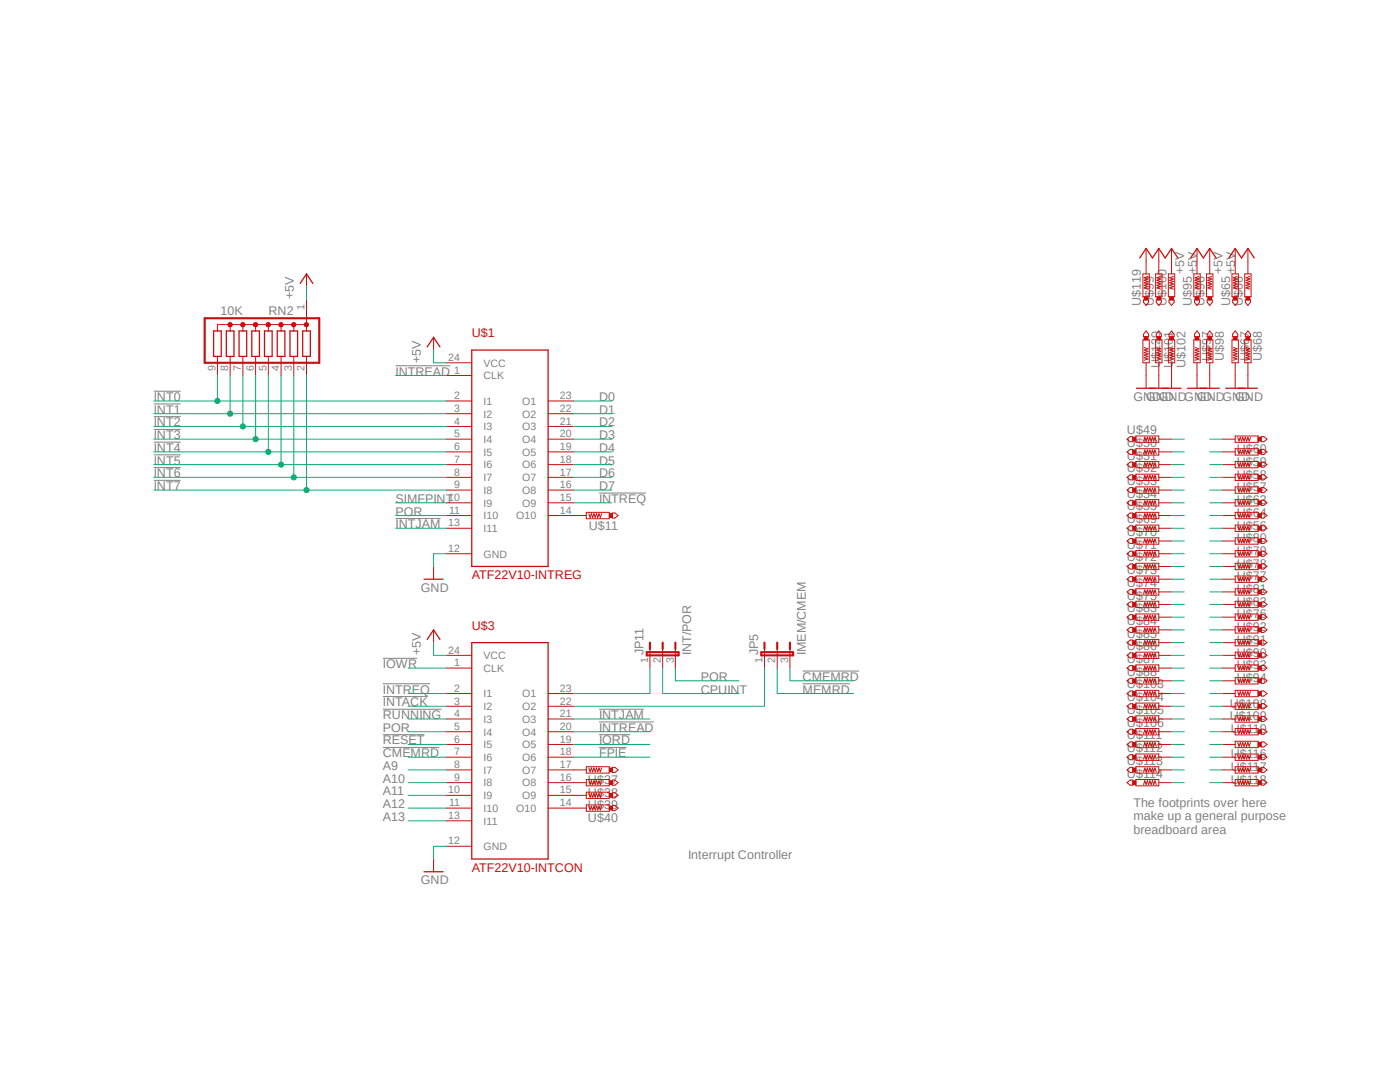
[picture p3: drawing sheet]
<svg xmlns="http://www.w3.org/2000/svg" width="279mm" height="216mm" viewBox="0 0 279 216" stroke-linecap="round" stroke-linejoin="round" font-family="sans-serif">
<path d="M30 47.2l227.8 129.9M257.8 47.2l-227.8 129.9" fill="none" stroke="#fff" stroke-width=".2"/>
<g fill="none" stroke="#808080" stroke-width=".2">
<path d="M30.7 78.1h5.4M79 73h10.9M30.7 93.3h5.4M30.7 95.8h5.4M30.7 80.6h5.4M30.7 83.1h5.4M30.7 85.7h5.4M30.7 88.2h5.4M30.7 90.8h5.4M119.5 98.4h9.4M79 103.5h8.9M76.4 139h8.9"/>
<path d="M76.4 136.4h9.4M76.4 131.4h6.9M160.2 136.4h9.4M160.2 133.9h11.2M76.4 141.5h11.7M76.4 146.6h8.3M76.4 149.1h11.3M119.5 141.5h9M119.5 146.6h6.3M119.5 149.1h5.5M119.5 144.1h11"/>
</g>
<path d="M42.6 66h1.6v5.1h-1.6zM45.2 66h1.5v5.1h-1.5zM47.7 66h1.5v5.1h-1.5zM50.2 66h1.6v5.1h-1.6zM52.8 66h1.5v5.1h-1.5zM55.3 66h1.6v5.1h-1.6zM57.9 66h1.5v5.1h-1.5zM60.4 66h1.5v5.1h-1.5z" fill="none" stroke="#c90d0c" stroke-width=".25"/>
<g fill="none" stroke="#c90d0c" stroke-width=".2">
<path d="M43.4 71.1v1.3M45.9 64.8v1.2M45.9 71.1v1.3M48.5 64.8v1.2M48.5 71.1v1.3M51 64.8v1.2M51 71.1v1.3M53.6 64.8v1.2M53.6 71.1v1.3M56.1 64.8v1.2M56.1 71.1v1.3M58.6 64.8v1.2"/>
<path d="M58.6 71.1v1.3M61.2 62.2v3.8M61.2 71.1v1.3M61.2 64.8h-17.8v1.2"/>
</g>
<path d="M40.9 63.5h22.8v8.9h-22.8z" fill="none" stroke="#c90d0c" stroke-width=".42"/>
<path d="M45.6 64.5l.3-.2 .3 .2 .2 .3-.2 .3-.3 .1-.3-.1-.1-.3h.5h-.5z" fill-rule="evenodd" fill="#c90d0c"/>
<path d="M45.6 64.5l.3-.2 .3 .2 .2 .3-.2 .3-.3 .1-.3-.1-.1-.3h.5h-.5z" fill="none" stroke="#c90d0c" stroke-width=".2"/>
<path d="M48.1 64.5l.4-.2 .3 .2 .1 .3-.1 .3-.3 .1-.4-.1-.1-.3h.5h-.5z" fill-rule="evenodd" fill="#c90d0c"/>
<path d="M48.1 64.5l.4-.2 .3 .2 .1 .3-.1 .3-.3 .1-.4-.1-.1-.3h.5h-.5z" fill="none" stroke="#c90d0c" stroke-width=".2"/>
<path d="M50.7 64.5l.3-.2 .3 .2 .2 .3-.2 .3-.3 .1-.3-.1-.2-.3h.6h-.6z" fill-rule="evenodd" fill="#c90d0c"/>
<path d="M50.7 64.5l.3-.2 .3 .2 .2 .3-.2 .3-.3 .1-.3-.1-.2-.3h.6h-.6z" fill="none" stroke="#c90d0c" stroke-width=".2"/>
<path d="M53.2 64.5l.4-.2 .2 .2 .2 .3-.2 .3-.2 .1-.4-.1-.1-.3h.5h-.5z" fill-rule="evenodd" fill="#c90d0c"/>
<path d="M53.2 64.5l.4-.2 .2 .2 .2 .3-.2 .3-.2 .1-.4-.1-.1-.3h.5h-.5z" fill="none" stroke="#c90d0c" stroke-width=".2"/>
<path d="M55.8 64.5l.3-.2 .3 .2 .2 .3-.2 .3-.3 .1-.3-.1-.2-.3h.5h-.5z" fill-rule="evenodd" fill="#c90d0c"/>
<path d="M55.8 64.5l.3-.2 .3 .2 .2 .3-.2 .3-.3 .1-.3-.1-.2-.3h.5h-.5z" fill="none" stroke="#c90d0c" stroke-width=".2"/>
<path d="M58.3 64.5l.3-.2 .3 .2 .2 .3-.2 .3-.3 .1-.3-.1-.1-.3h.5h-.5z" fill-rule="evenodd" fill="#c90d0c"/>
<path d="M58.3 64.5l.3-.2 .3 .2 .2 .3-.2 .3-.3 .1-.3-.1-.1-.3h.5h-.5z" fill="none" stroke="#c90d0c" stroke-width=".2"/>
<path d="M60.8 64.5l.4-.2 .3 .2 .1 .3-.1 .3-.3 .1-.4-.1-.1-.3h.5h-.5z" fill-rule="evenodd" fill="#c90d0c"/>
<g fill="none" stroke="#c90d0c" stroke-width=".2">
<path d="M61.2 54.7v2.5M61.2 59.7v2.5M43.4 72.4v2.5M45.9 72.4v2.5M48.5 72.4v2.5M51 72.4v2.5M53.6 72.4v2.5M56.1 72.4v2.5M58.6 72.4v2.5M60.8 64.5l.4-.2 .3 .2 .1 .3-.1 .3-.3 .1-.4-.1-.1-.3h.5h-.5zM61.2 72.4v2.5M86.5 67.3v2.5"/>
<path d="M89.1 72.4h5M89.1 74.9h5M89.1 80h5M89.1 82.5h5M89.1 85.1h5M89.1 87.6h5M89.1 90.2h5M89.1 92.7h5M89.1 95.2h5M89.1 97.8h5M109.4 80h5.1M109.4 82.5h5.1"/>
<path d="M109.4 85.1h5.1M109.4 87.6h5.1M109.4 90.2h5.1M109.4 92.7h5.1M109.4 95.2h5.1M109.4 97.8h5.1M86.5 113v2.6M89.1 100.3h5M89.1 102.9h5M89.1 105.4h5M89.1 110.5h5M109.4 100.3h5.1"/>
<path d="M109.4 102.9h5.1M117 102.2h4.6v1.3h-4.6zM117.5 102.5l.3 .8 .2-.8 .3 .8 .2-.8 .3 .8 .2-.8 .3 .8 .2-.8 .3 .8 .3-.8M122.2 102.4h.5l.7 .5-.7 .5h-.5zM86.5 125.7v2.5M89.1 130.8h5M89.1 133.3h5M89.1 138.4h5M109.4 138.4h5.1M129.7 129.5v3.8M132.2 129.5v3.8M134.8 129.5v3.8"/>
<path d="M152.6 129.5v3.8M155.1 129.5v3.8M157.6 129.5v3.8M89.1 140.9h5M89.1 143.5h5M89.1 146h5M89.1 148.5h5M89.1 151.1h5M89.1 153.6h5M89.1 156.2h5M89.1 158.7h5M109.4 140.9h5.1"/>
<path d="M109.4 143.5h5.1M109.4 146h5.1M109.4 148.5h5.1M109.4 151.1h5.1M109.4 153.6h5.1M109.4 156.2h5.1M109.4 158.7h5.1M86.5 171.4v2.5M89.1 161.2h5M89.1 163.8h5M89.1 168.9h5M109.4 161.2h5.1"/>
</g>
<path d="M59.9 56.6l1.3-1.9 1.2 1.9M85.3 69.2l1.2-1.9 1.3 1.9M94.1 69.8h15.3v43.2h-15.3zM84.6 115.6h3.8M85.3 127.6l1.2-1.9 1.3 1.9M94.1 128.2h15.3v43.2h-15.3zM84.6 173.9h3.8" fill="none" stroke="#c90d0c" stroke-width=".25"/>
<path d="M129.1 130.1h6.3v.7h-6.3zM129.7 128.2v1.3M132.2 128.2v1.3M134.8 128.2v1.3M151.9 130.1h6.4v.7h-6.4zM152.6 128.2v1.3M155.1 128.2v1.3M157.6 128.2v1.3" fill="none" stroke="#c90d0c" stroke-width=".42"/>
<path d="M121.6 102.5h.6v.8h-.6z" fill-rule="evenodd" fill="#c90d0c"/>
<path d="M114.5 102.9h2.5M121.6 102.5h.6v.8h-.6zM117 153h4.6v1.3h-4.6zM117.5 153.2l.3 .8 .2-.8 .3 .8 .2-.8 .3 .8 .2-.8 .3 .8 .2-.8 .3 .8 .3-.8M122.2 153.1h.5l.7 .5-.7 .5h-.5z" fill="none" stroke="#c90d0c" stroke-width=".2"/>
<path d="M121.6 153.2h.6v.8h-.6z" fill-rule="evenodd" fill="#c90d0c"/>
<path d="M114.5 153.6h2.5M117 155.5h4.6v1.3h-4.6zM117.5 155.8l.3 .7 .2-.7 .3 .7 .2-.7 .3 .7 .2-.7 .3 .7 .2-.7 .3 .7 .3-.7M121.6 153.2h.6v.8h-.6zM122.2 155.7h.5l.7 .5-.7 .5h-.5z" fill="none" stroke="#c90d0c" stroke-width=".2"/>
<path d="M121.6 155.8h.6v.7h-.6z" fill-rule="evenodd" fill="#c90d0c"/>
<path d="M114.5 156.2h2.5M117 158.1h4.6v1.2h-4.6zM117.5 158.3l.3 .8 .2-.8 .3 .8 .2-.8 .3 .8 .2-.8 .3 .8 .2-.8 .3 .8 .3-.8M121.6 155.8h.6v.7h-.6zM122.2 158.2h.5l.7 .5-.7 .5h-.5z" fill="none" stroke="#c90d0c" stroke-width=".2"/>
<path d="M121.6 158.3h.6v.8h-.6z" fill-rule="evenodd" fill="#c90d0c"/>
<path d="M114.5 158.7h2.5M121.6 158.3h.6v.8h-.6zM117 160.6h4.6v1.3h-4.6zM117.5 160.9l.3 .7 .2-.7 .3 .7 .2-.7 .3 .7 .2-.7 .3 .7 .2-.7 .3 .7 .3-.7M122.2 160.7h.5l.7 .5-.7 .6h-.5z" fill="none" stroke="#c90d0c" stroke-width=".2"/>
<path d="M121.6 160.9h.6v.7h-.6z" fill-rule="evenodd" fill="#c90d0c"/>
<path d="M224.9 87.6l.7-.5h.5v1h-.5zM226.7 87h4.6v1.3h-4.6zM228.2 88l.3-.8 .2 .8 .3-.8 .2 .8 .3-.8 .2 .8 .3-.8 .3 .8 .2-.8 .3 .8M114.5 161.2h2.5M121.6 160.9h.6v.7h-.6z" fill="none" stroke="#c90d0c" stroke-width=".2"/>
<path d="M226.1 87.2h.6v.8h-.6z" fill-rule="evenodd" fill="#c90d0c"/>
<path d="M224.9 90.2l.7-.5h.5v1h-.5zM226.1 87.2h.6v.8h-.6zM226.7 89.5h4.6v1.3h-4.6zM228.2 90.6l.3-.8 .2 .8 .3-.8 .2 .8 .3-.8 .2 .8 .3-.8 .3 .8 .2-.8 .3 .8M231.3 87.6h2.5" fill="none" stroke="#c90d0c" stroke-width=".2"/>
<path d="M226.1 89.8h.6v.8h-.6z" fill-rule="evenodd" fill="#c90d0c"/>
<path d="M224.9 92.7l.7-.5h.5v1h-.5zM226.1 89.8h.6v.8h-.6zM226.7 92.1h4.6v1.2h-4.6zM228.2 93.1l.3-.8 .2 .8 .3-.8 .2 .8 .3-.8 .2 .8 .3-.8 .3 .8 .2-.8 .3 .8M231.3 90.2h2.5" fill="none" stroke="#c90d0c" stroke-width=".2"/>
<path d="M226.1 92.3h.6v.8h-.6z" fill-rule="evenodd" fill="#c90d0c"/>
<path d="M224.9 95.2l.7-.5h.5v1.1h-.5zM226.1 92.3h.6v.8h-.6zM226.7 94.6h4.6v1.3h-4.6zM228.2 95.6l.3-.7 .2 .7 .3-.7 .2 .7 .3-.7 .2 .7 .3-.7 .3 .7 .2-.7 .3 .7M231.3 92.7h2.5" fill="none" stroke="#c90d0c" stroke-width=".2"/>
<path d="M226.1 94.9h.6v.7h-.6z" fill-rule="evenodd" fill="#c90d0c"/>
<path d="M224.9 97.8l.7-.5h.5v1h-.5zM226.1 94.9h.6v.7h-.6zM226.7 97.2h4.6v1.2h-4.6zM228.2 98.2l.3-.8 .2 .8 .3-.8 .2 .8 .3-.8 .2 .8 .3-.8 .3 .8 .2-.8 .3 .8M231.3 95.2h2.5" fill="none" stroke="#c90d0c" stroke-width=".2"/>
<path d="M226.1 97.4h.6v.8h-.6z" fill-rule="evenodd" fill="#c90d0c"/>
<path d="M226.1 97.4h.6v.8h-.6zM226.7 99.7h4.6v1.3h-4.6zM231.3 97.8h2.5M224.9 100.3l.7-.5h.5v1h-.5zM228.2 100.7l.3-.8 .2 .8 .3-.8 .2 .8 .3-.8 .2 .8 .3-.8 .3 .8 .2-.8 .3 .8" fill="none" stroke="#c90d0c" stroke-width=".2"/>
<path d="M226.1 99.9h.6v.8h-.6z" fill-rule="evenodd" fill="#c90d0c"/>
<path d="M226.1 99.9h.6v.8h-.6zM224.9 102.9l.7-.5h.5v1h-.5zM226.7 102.2h4.6v1.3h-4.6zM228.2 103.3l.3-.8 .2 .8 .3-.8 .2 .8 .3-.8 .2 .8 .3-.8 .3 .8 .2-.8 .3 .8M231.3 100.3h2.5" fill="none" stroke="#c90d0c" stroke-width=".2"/>
<path d="M226.1 102.5h.6v.8h-.6z" fill-rule="evenodd" fill="#c90d0c"/>
<path d="M226.1 102.5h.6v.8h-.6zM231.3 102.9h2.5M246.5 102.2h4.6v1.3h-4.6zM247 102.5l.3 .8 .2-.8 .3 .8 .2-.8 .3 .8 .2-.8 .3 .8 .2-.8 .3 .8 .3-.8M251.7 102.4h.5l.7 .5-.7 .5h-.5z" fill="none" stroke="#c90d0c" stroke-width=".2"/>
<path d="M251.1 102.5h.6v.8h-.6z" fill-rule="evenodd" fill="#c90d0c"/>
<path d="M246.5 94.6h4.6v1.3h-4.6zM247 94.9l.3 .7 .2-.7 .3 .7 .2-.7 .3 .7 .2-.7 .3 .7 .2-.7 .3 .7 .3-.7M251.7 94.7h.5l.7 .5-.7 .6h-.5zM244 102.9h2.5M251.1 102.5h.6v.8h-.6z" fill="none" stroke="#c90d0c" stroke-width=".2"/>
<path d="M251.1 94.9h.6v.7h-.6z" fill-rule="evenodd" fill="#c90d0c"/>
<path d="M244 95.2h2.5M246.5 92.1h4.6v1.2h-4.6zM247 92.3l.3 .8 .2-.8 .3 .8 .2-.8 .3 .8 .2-.8 .3 .8 .2-.8 .3 .8 .3-.8M251.1 94.9h.6v.7h-.6zM251.7 92.2h.5l.7 .5-.7 .5h-.5z" fill="none" stroke="#c90d0c" stroke-width=".2"/>
<path d="M251.1 92.3h.6v.8h-.6z" fill-rule="evenodd" fill="#c90d0c"/>
<path d="M244 92.7h2.5M246.5 89.5h4.6v1.3h-4.6zM247 89.8l.3 .8 .2-.8 .3 .8 .2-.8 .3 .8 .2-.8 .3 .8 .2-.8 .3 .8 .3-.8M251.1 92.3h.6v.8h-.6zM251.7 89.7h.5l.7 .5-.7 .5h-.5z" fill="none" stroke="#c90d0c" stroke-width=".2"/>
<path d="M251.1 89.8h.6v.8h-.6z" fill-rule="evenodd" fill="#c90d0c"/>
<path d="M244 90.2h2.5M246.5 87h4.6v1.3h-4.6zM247 87.2l.3 .8 .2-.8 .3 .8 .2-.8 .3 .8 .2-.8 .3 .8 .2-.8 .3 .8 .3-.8M251.1 89.8h.6v.8h-.6zM251.7 87.1h.5l.7 .5-.7 .5h-.5z" fill="none" stroke="#c90d0c" stroke-width=".2"/>
<path d="M251.1 87.2h.6v.8h-.6z" fill-rule="evenodd" fill="#c90d0c"/>
<path d="M244 87.6h2.5M246.5 97.2h4.6v1.2h-4.6zM247 97.4l.3 .8 .2-.8 .3 .8 .2-.8 .3 .8 .2-.8 .3 .8 .2-.8 .3 .8 .3-.8M251.1 87.2h.6v.8h-.6zM251.7 97.3h.5l.7 .5-.7 .5h-.5z" fill="none" stroke="#c90d0c" stroke-width=".2"/>
<path d="M251.1 97.4h.6v.8h-.6z" fill-rule="evenodd" fill="#c90d0c"/>
<path d="M244 97.8h2.5M246.5 99.7h4.6v1.3h-4.6zM247 99.9l.3 .8 .2-.8 .3 .8 .2-.8 .3 .8 .2-.8 .3 .8 .2-.8 .3 .8 .3-.8M251.1 97.4h.6v.8h-.6zM251.7 99.8h.5l.7 .5-.7 .5h-.5z" fill="none" stroke="#c90d0c" stroke-width=".2"/>
<path d="M251.1 99.9h.6v.8h-.6z" fill-rule="evenodd" fill="#c90d0c"/>
<path d="M245.9 54.7h1.2v4.5h-1.2zM246 59.9h1v.4l-.5 .7-.5-.7zM246.9 55.2l-.8 .2 .8 .3-.8 .2 .8 .3-.8 .2 .8 .3-.8 .2 .8 .3-.8 .2 .8 .3M251.1 99.9h.6v.8h-.6zM244 100.3h2.5" fill="none" stroke="#c90d0c" stroke-width=".2"/>
<path d="M246.1 59.2h.8v.6h-.8z" fill-rule="evenodd" fill="#c90d0c"/>
<path d="M246.1 59.2h.8v.6h-.8zM246.5 52.1v2.6M248.4 54.7h1.3v4.5h-1.3zM248.5 59.9h1.1v.4l-.6 .7-.5-.7zM249.4 55.2l-.7 .2 .7 .3-.7 .2 .7 .3-.7 .2 .7 .3-.7 .2 .7 .3-.7 .2 .7 .3" fill="none" stroke="#c90d0c" stroke-width=".2"/>
<path d="M248.7 59.2h.7v.6h-.7z" fill-rule="evenodd" fill="#c90d0c"/>
<path d="M248.7 59.2h.7v.6h-.7zM249 52.1v2.6M245.9 67.8h1.2v4.6h-1.2zM246.1 69.3l.8 .3-.8 .2 .8 .3-.8 .3 .8 .2-.8 .3 .8 .2-.8 .3 .8 .2-.8 .3M246.5 66l.5 .7v.5h-1v-.5z" fill="none" stroke="#c90d0c" stroke-width=".2"/>
<path d="M246.1 67.2h.8v.6h-.8z" fill-rule="evenodd" fill="#c90d0c"/>
<path d="M246.1 67.2h.8v.6h-.8zM246.5 72.4v2.5M248.4 67.8h1.3v4.6h-1.3zM248.7 69.3l.7 .3-.7 .2 .7 .3-.7 .3 .7 .2-.7 .3 .7 .2-.7 .3 .7 .2-.7 .3M249 66l.6 .7v.5h-1.1v-.5z" fill="none" stroke="#c90d0c" stroke-width=".2"/>
<path d="M248.7 67.2h.7v.6h-.7z" fill-rule="evenodd" fill="#c90d0c"/>
<path d="M246.5 49.6v2.5M249 49.6v2.5M246.5 74.9v2.6M248.7 67.2h.7v.6h-.7zM249 72.4v5.1M224.9 105.4l.7-.5h.5v1h-.5zM226.7 104.8h4.6v1.2h-4.6zM228.2 105.8l.3-.8 .2 .8 .3-.8 .2 .8 .3-.8 .2 .8 .3-.8 .3 .8 .2-.8 .3 .8" fill="none" stroke="#c90d0c" stroke-width=".2"/>
<path d="M245.2 51.5l1.3-1.9 1.3 1.9 1.2-1.9 1.3 1.9M244.6 77.5h6.4" fill="none" stroke="#c90d0c" stroke-width=".25"/>
<path d="M226.1 105h.6v.8h-.6z" fill-rule="evenodd" fill="#c90d0c"/>
<path d="M224.9 107.9l.7-.5h.5v1.1h-.5zM226.1 105h.6v.8h-.6zM226.7 107.3h4.6v1.3h-4.6zM228.2 108.3l.3-.7 .2 .7 .3-.7 .2 .7 .3-.7 .2 .7 .3-.7 .3 .7 .2-.7 .3 .7M231.3 105.4h2.5" fill="none" stroke="#c90d0c" stroke-width=".2"/>
<path d="M226.1 107.6h.6v.7h-.6z" fill-rule="evenodd" fill="#c90d0c"/>
<path d="M224.9 110.5l.7-.5h.5v1h-.5zM226.1 107.6h.6v.7h-.6zM226.7 109.9h4.6v1.2h-4.6zM228.2 110.9l.3-.8 .2 .8 .3-.8 .2 .8 .3-.8 .2 .8 .3-.8 .3 .8 .2-.8 .3 .8M231.3 107.9h2.5" fill="none" stroke="#c90d0c" stroke-width=".2"/>
<path d="M226.1 110.1h.6v.8h-.6z" fill-rule="evenodd" fill="#c90d0c"/>
<path d="M224.9 113l.7-.5h.5v1h-.5zM226.1 110.1h.6v.8h-.6zM226.7 112.4h4.6v1.3h-4.6zM228.2 113.4l.3-.8 .2 .8 .3-.8 .2 .8 .3-.8 .2 .8 .3-.8 .3 .8 .2-.8 .3 .8M231.3 110.5h2.5" fill="none" stroke="#c90d0c" stroke-width=".2"/>
<path d="M226.1 112.6h.6v.8h-.6z" fill-rule="evenodd" fill="#c90d0c"/>
<path d="M224.9 115.6l.7-.5h.5v1h-.5zM226.1 112.6h.6v.8h-.6zM226.7 114.9h4.6v1.3h-4.6zM228.2 116l.3-.8 .2 .8 .3-.8 .2 .8 .3-.8 .2 .8 .3-.8 .3 .8 .2-.8 .3 .8M231.3 113h2.5" fill="none" stroke="#c90d0c" stroke-width=".2"/>
<path d="M226.1 115.2h.6v.8h-.6z" fill-rule="evenodd" fill="#c90d0c"/>
<path d="M224.9 118.1l.7-.5h.5v1h-.5zM226.1 115.2h.6v.8h-.6zM226.7 117.5h4.6v1.2h-4.6zM228.2 118.5l.3-.8 .2 .8 .3-.8 .2 .8 .3-.8 .2 .8 .3-.8 .3 .8 .2-.8 .3 .8M231.3 115.6h2.5" fill="none" stroke="#c90d0c" stroke-width=".2"/>
<path d="M226.1 117.7h.6v.8h-.6z" fill-rule="evenodd" fill="#c90d0c"/>
<path d="M226.1 117.7h.6v.8h-.6zM226.7 120h4.6v1.2h-4.6zM231.3 118.1h2.5M224.9 120.6l.7-.5h.5v1h-.5zM228.2 121l.3-.8 .2 .8 .3-.8 .2 .8 .3-.8 .2 .8 .3-.8 .3 .8 .2-.8 .3 .8" fill="none" stroke="#c90d0c" stroke-width=".2"/>
<path d="M226.1 120.2h.6v.8h-.6z" fill-rule="evenodd" fill="#c90d0c"/>
<path d="M246.5 120h4.6v1.2h-4.6zM226.1 120.2h.6v.8h-.6zM231.3 120.6h2.5M247 120.2l.3 .8 .2-.8 .3 .8 .2-.8 .3 .8 .2-.8 .3 .8 .2-.8 .3 .8 .3-.8M251.7 120.1h.5l.7 .5-.7 .5h-.5z" fill="none" stroke="#c90d0c" stroke-width=".2"/>
<path d="M251.1 120.2h.6v.8h-.6z" fill-rule="evenodd" fill="#c90d0c"/>
<path d="M246.5 112.4h4.6v1.3h-4.6zM247 112.6l.3 .8 .2-.8 .3 .8 .2-.8 .3 .8 .2-.8 .3 .8 .2-.8 .3 .8 .3-.8M251.7 112.5h.5l.7 .5-.7 .5h-.5zM244 120.6h2.5M251.1 120.2h.6v.8h-.6z" fill="none" stroke="#c90d0c" stroke-width=".2"/>
<path d="M251.1 112.6h.6v.8h-.6z" fill-rule="evenodd" fill="#c90d0c"/>
<path d="M244 113h2.5M246.5 109.9h4.6v1.2h-4.6zM247 110.1l.3 .8 .2-.8 .3 .8 .2-.8 .3 .8 .2-.8 .3 .8 .2-.8 .3 .8 .3-.8M251.1 112.6h.6v.8h-.6zM251.7 110h.5l.7 .5-.7 .5h-.5z" fill="none" stroke="#c90d0c" stroke-width=".2"/>
<path d="M251.1 110.1h.6v.8h-.6z" fill-rule="evenodd" fill="#c90d0c"/>
<path d="M244 110.5h2.5M246.5 107.3h4.6v1.3h-4.6zM247 107.6l.3 .7 .2-.7 .3 .7 .2-.7 .3 .7 .2-.7 .3 .7 .2-.7 .3 .7 .3-.7M251.1 110.1h.6v.8h-.6zM251.7 107.4h.5l.7 .5-.7 .6h-.5z" fill="none" stroke="#c90d0c" stroke-width=".2"/>
<path d="M251.1 107.6h.6v.7h-.6z" fill-rule="evenodd" fill="#c90d0c"/>
<path d="M244 107.9h2.5M246.5 104.8h4.6v1.2h-4.6zM247 105l.3 .8 .2-.8 .3 .8 .2-.8 .3 .8 .2-.8 .3 .8 .2-.8 .3 .8 .3-.8M251.1 107.6h.6v.7h-.6zM251.7 104.9h.5l.7 .5-.7 .5h-.5z" fill="none" stroke="#c90d0c" stroke-width=".2"/>
<path d="M251.1 105h.6v.8h-.6z" fill-rule="evenodd" fill="#c90d0c"/>
<path d="M244 105.4h2.5M246.5 114.9h4.6v1.3h-4.6zM247 115.2l.3 .8 .2-.8 .3 .8 .2-.8 .3 .8 .2-.8 .3 .8 .2-.8 .3 .8 .3-.8M251.1 105h.6v.8h-.6zM251.7 115.1h.5l.7 .5-.7 .5h-.5z" fill="none" stroke="#c90d0c" stroke-width=".2"/>
<path d="M251.1 115.2h.6v.8h-.6z" fill-rule="evenodd" fill="#c90d0c"/>
<path d="M244 115.6h2.5M246.5 117.5h4.6v1.2h-4.6zM247 117.7l.3 .8 .2-.8 .3 .8 .2-.8 .3 .8 .2-.8 .3 .8 .2-.8 .3 .8 .3-.8M251.1 115.2h.6v.8h-.6zM251.7 117.6h.5l.7 .5-.7 .5h-.5z" fill="none" stroke="#c90d0c" stroke-width=".2"/>
<path d="M251.1 117.7h.6v.8h-.6z" fill-rule="evenodd" fill="#c90d0c"/>
<path d="M244 118.1h2.5M251.1 117.7h.6v.8h-.6zM224.9 123.1l.7-.5h.5v1.1h-.5zM226.7 122.5h4.6v1.3h-4.6zM228.2 123.5l.3-.7 .2 .7 .3-.7 .2 .7 .3-.7 .2 .7 .3-.7 .3 .7 .2-.7 .3 .7" fill="none" stroke="#c90d0c" stroke-width=".2"/>
<path d="M226.1 122.8h.6v.7h-.6z" fill-rule="evenodd" fill="#c90d0c"/>
<path d="M224.9 125.7l.7-.5h.5v1h-.5zM226.1 122.8h.6v.7h-.6zM226.7 125.1h4.6v1.2h-4.6zM228.2 126.1l.3-.8 .2 .8 .3-.8 .2 .8 .3-.8 .2 .8 .3-.8 .3 .8 .2-.8 .3 .8M231.3 123.1h2.5" fill="none" stroke="#c90d0c" stroke-width=".2"/>
<path d="M226.1 125.3h.6v.8h-.6z" fill-rule="evenodd" fill="#c90d0c"/>
<path d="M224.9 128.2l.7-.5h.5v1h-.5zM226.1 125.3h.6v.8h-.6zM226.7 127.6h4.6v1.3h-4.6zM228.2 128.6l.3-.8 .2 .8 .3-.8 .2 .8 .3-.8 .2 .8 .3-.8 .3 .8 .2-.8 .3 .8M231.3 125.7h2.5" fill="none" stroke="#c90d0c" stroke-width=".2"/>
<path d="M226.1 127.8h.6v.8h-.6z" fill-rule="evenodd" fill="#c90d0c"/>
<path d="M224.9 130.8l.7-.5h.5v1h-.5zM226.1 127.8h.6v.8h-.6zM226.7 130.1h4.6v1.3h-4.6zM228.2 131.1l.3-.7 .2 .7 .3-.7 .2 .7 .3-.7 .2 .7 .3-.7 .3 .7 .2-.7 .3 .7M231.3 128.2h2.5" fill="none" stroke="#c90d0c" stroke-width=".2"/>
<path d="M226.1 130.4h.6v.7h-.6z" fill-rule="evenodd" fill="#c90d0c"/>
<path d="M224.9 133.3l.7-.5h.5v1h-.5zM226.1 130.4h.6v.7h-.6zM226.7 132.7h4.6v1.2h-4.6zM228.2 133.7l.3-.8 .2 .8 .3-.8 .2 .8 .3-.8 .2 .8 .3-.8 .3 .8 .2-.8 .3 .8M231.3 130.8h2.5" fill="none" stroke="#c90d0c" stroke-width=".2"/>
<path d="M226.1 132.9h.6v.8h-.6z" fill-rule="evenodd" fill="#c90d0c"/>
<path d="M224.9 135.8l.7-.5h.5v1.1h-.5zM226.1 132.9h.6v.8h-.6zM226.7 135.2h4.6v1.3h-4.6zM228.2 136.2l.3-.7 .2 .7 .3-.7 .2 .7 .3-.7 .2 .7 .3-.7 .3 .7 .2-.7 .3 .7M231.3 133.3h2.5" fill="none" stroke="#c90d0c" stroke-width=".2"/>
<path d="M226.1 135.5h.6v.7h-.6z" fill-rule="evenodd" fill="#c90d0c"/>
<path d="M226.1 135.5h.6v.7h-.6zM231.3 135.8h2.5M246.5 135.2h4.6v1.3h-4.6zM247 135.5l.3 .7 .2-.7 .3 .7 .2-.7 .3 .7 .2-.7 .3 .7 .2-.7 .3 .7 .3-.7M251.7 135.3h.5l.7 .5-.7 .6h-.5z" fill="none" stroke="#c90d0c" stroke-width=".2"/>
<path d="M251.1 135.5h.6v.7h-.6z" fill-rule="evenodd" fill="#c90d0c"/>
<path d="M244 135.8h2.5M246.5 127.6h4.6v1.3h-4.6zM247 127.8l.3 .8 .2-.8 .3 .8 .2-.8 .3 .8 .2-.8 .3 .8 .2-.8 .3 .8 .3-.8M251.1 135.5h.6v.7h-.6zM251.7 127.7h.5l.7 .5-.7 .5h-.5z" fill="none" stroke="#c90d0c" stroke-width=".2"/>
<path d="M251.1 127.8h.6v.8h-.6z" fill-rule="evenodd" fill="#c90d0c"/>
<path d="M244 128.2h2.5M246.5 125.1h4.6v1.2h-4.6zM247 125.3l.3 .8 .2-.8 .3 .8 .2-.8 .3 .8 .2-.8 .3 .8 .2-.8 .3 .8 .3-.8M251.1 127.8h.6v.8h-.6zM251.7 125.2h.5l.7 .5-.7 .5h-.5z" fill="none" stroke="#c90d0c" stroke-width=".2"/>
<path d="M251.1 125.3h.6v.8h-.6z" fill-rule="evenodd" fill="#c90d0c"/>
<path d="M244 125.7h2.5M246.5 122.5h4.6v1.3h-4.6zM247 122.8l.3 .7 .2-.7 .3 .7 .2-.7 .3 .7 .2-.7 .3 .7 .2-.7 .3 .7 .3-.7M251.1 125.3h.6v.8h-.6zM251.7 122.6h.5l.7 .5-.7 .6h-.5z" fill="none" stroke="#c90d0c" stroke-width=".2"/>
<path d="M251.1 122.8h.6v.7h-.6z" fill-rule="evenodd" fill="#c90d0c"/>
<path d="M244 123.1h2.5M246.5 130.1h4.6v1.3h-4.6zM247 130.4l.3 .7 .2-.7 .3 .7 .2-.7 .3 .7 .2-.7 .3 .7 .2-.7 .3 .7 .3-.7M251.1 122.8h.6v.7h-.6zM251.7 130.3h.5l.7 .5-.7 .5h-.5z" fill="none" stroke="#c90d0c" stroke-width=".2"/>
<path d="M251.1 130.4h.6v.7h-.6z" fill-rule="evenodd" fill="#c90d0c"/>
<path d="M244 130.8h2.5M246.5 132.7h4.6v1.2h-4.6zM247 132.9l.3 .8 .2-.8 .3 .8 .2-.8 .3 .8 .2-.8 .3 .8 .2-.8 .3 .8 .3-.8M251.1 130.4h.6v.7h-.6zM251.7 132.8h.5l.7 .5-.7 .5h-.5z" fill="none" stroke="#c90d0c" stroke-width=".2"/>
<path d="M251.1 132.9h.6v.8h-.6z" fill-rule="evenodd" fill="#c90d0c"/>
<path d="M238.3 54.7h1.2v4.5h-1.2zM238.4 59.9h1v.4l-.5 .7-.5-.7zM239.3 55.2l-.8 .2 .8 .3-.8 .2 .8 .3-.8 .2 .8 .3-.8 .2 .8 .3-.8 .2 .8 .3M244 133.3h2.5M251.1 132.9h.6v.8h-.6z" fill="none" stroke="#c90d0c" stroke-width=".2"/>
<path d="M238.5 59.2h.8v.6h-.8z" fill-rule="evenodd" fill="#c90d0c"/>
<path d="M238.5 59.2h.8v.6h-.8zM238.9 52.1v2.6M240.8 54.7h1.3v4.5h-1.3zM240.9 59.9h1v.4l-.5 .7-.5-.7zM241.8 55.2l-.8 .2 .8 .3-.8 .2 .8 .3-.8 .2 .8 .3-.8 .2 .8 .3-.8 .2 .8 .3" fill="none" stroke="#c90d0c" stroke-width=".2"/>
<path d="M241 59.2h.8v.6h-.8z" fill-rule="evenodd" fill="#c90d0c"/>
<path d="M241 59.2h.8v.6h-.8zM241.4 52.1v2.6M238.3 67.8h1.2v4.6h-1.2zM238.5 69.3l.8 .3-.8 .2 .8 .3-.8 .3 .8 .2-.8 .3 .8 .2-.8 .3 .8 .2-.8 .3M238.9 66l.5 .7v.5h-1v-.5z" fill="none" stroke="#c90d0c" stroke-width=".2"/>
<path d="M238.5 67.2h.8v.6h-.8z" fill-rule="evenodd" fill="#c90d0c"/>
<path d="M238.5 67.2h.8v.6h-.8zM238.9 72.4v2.5M240.8 67.8h1.3v4.6h-1.3zM241 69.3l.8 .3-.8 .2 .8 .3-.8 .3 .8 .2-.8 .3 .8 .2-.8 .3 .8 .2-.8 .3M241.4 66l.5 .7v.5h-1v-.5z" fill="none" stroke="#c90d0c" stroke-width=".2"/>
<path d="M241 67.2h.8v.6h-.8z" fill-rule="evenodd" fill="#c90d0c"/>
<path d="M233.2 54.7h1.2v4.5h-1.2zM233.3 59.9h1v.4l-.5 .7-.5-.7zM234.2 55.2l-.8 .2 .8 .3-.8 .2 .8 .3-.8 .2 .8 .3-.8 .2 .8 .3-.8 .2 .8 .3M238.9 49.6v2.5M241.4 49.6v2.5M238.9 74.9v2.6M241 67.2h.8v.6h-.8zM241.4 72.4v5.1" fill="none" stroke="#c90d0c" stroke-width=".2"/>
<path d="M237.6 51.5l1.3-1.9 1.3 1.9 1.2-1.9 1.3 1.9M237 77.5h6.3" fill="none" stroke="#c90d0c" stroke-width=".25"/>
<path d="M233.4 59.2h.8v.6h-.8z" fill-rule="evenodd" fill="#c90d0c"/>
<path d="M233.4 59.2h.8v.6h-.8zM233.8 52.1v2.6M233.2 67.8h1.2v4.6h-1.2zM233.4 69.3l.8 .3-.8 .2 .8 .3-.8 .3 .8 .2-.8 .3 .8 .2-.8 .3 .8 .2-.8 .3M233.8 66l.5 .7v.5h-1v-.5z" fill="none" stroke="#c90d0c" stroke-width=".2"/>
<path d="M233.4 67.2h.8v.6h-.8z" fill-rule="evenodd" fill="#c90d0c"/>
<path d="M230.6 54.7h1.3v4.5h-1.3zM230.8 59.9h1v.4l-.5 .7-.5-.7zM231.6 55.2l-.7 .2 .7 .3-.7 .2 .7 .3-.7 .2 .7 .3-.7 .2 .7 .3-.7 .2 .7 .3M233.8 49.6v2.5M233.4 67.2h.8v.6h-.8zM233.8 72.4v5.1" fill="none" stroke="#c90d0c" stroke-width=".2"/>
<path d="M232.5 51.5l1.3-1.9 1.3 1.9M231.9 77.5h3.8" fill="none" stroke="#c90d0c" stroke-width=".25"/>
<path d="M230.9 59.2h.7v.6h-.7z" fill-rule="evenodd" fill="#c90d0c"/>
<path d="M230.9 59.2h.7v.6h-.7zM231.3 52.1v2.6M230.6 67.8h1.3v4.6h-1.3zM230.9 69.3l.7 .3-.7 .2 .7 .3-.7 .3 .7 .2-.7 .3 .7 .2-.7 .3 .7 .2-.7 .3M231.3 66l.5 .7v.5h-1v-.5z" fill="none" stroke="#c90d0c" stroke-width=".2"/>
<path d="M230.9 67.2h.7v.6h-.7z" fill-rule="evenodd" fill="#c90d0c"/>
<path d="M231.3 49.6v2.5M230.9 67.2h.7v.6h-.7zM231.3 72.4v5.1M224.9 138.4l.7-.5h.5v1h-.5zM226.7 137.8h4.6v1.2h-4.6zM228.2 138.8l.3-.8 .2 .8 .3-.8 .2 .8 .3-.8 .2 .8 .3-.8 .3 .8 .2-.8 .3 .8" fill="none" stroke="#c90d0c" stroke-width=".2"/>
<path d="M230 51.5l1.3-1.9 1.2 1.9M229.4 77.5h3.8" fill="none" stroke="#c90d0c" stroke-width=".25"/>
<path d="M226.1 138h.6v.8h-.6z" fill-rule="evenodd" fill="#c90d0c"/>
<path d="M226.1 138h.6v.8h-.6zM231.3 138.4h2.5M224.9 140.9l.7-.5h.5v1h-.5zM226.7 140.3h4.6v1.3h-4.6zM228.2 141.3l.3-.8 .2 .8 .3-.8 .2 .8 .3-.8 .2 .8 .3-.8 .3 .8 .2-.8 .3 .8" fill="none" stroke="#c90d0c" stroke-width=".2"/>
<path d="M226.1 140.5h.6v.8h-.6z" fill-rule="evenodd" fill="#c90d0c"/>
<path d="M224.9 143.5l.7-.5h.5v1h-.5zM226.1 140.5h.6v.8h-.6zM226.7 142.8h4.6v1.3h-4.6zM228.2 143.8l.3-.7 .2 .7 .3-.7 .2 .7 .3-.7 .2 .7 .3-.7 .3 .7 .2-.7 .3 .7M231.3 140.9h2.5" fill="none" stroke="#c90d0c" stroke-width=".2"/>
<path d="M226.1 143.1h.6v.7h-.6z" fill-rule="evenodd" fill="#c90d0c"/>
<path d="M224.9 146l.7-.5h.5v1h-.5zM226.1 143.1h.6v.7h-.6zM226.7 145.4h4.6v1.2h-4.6zM228.2 146.4l.3-.8 .2 .8 .3-.8 .2 .8 .3-.8 .2 .8 .3-.8 .3 .8 .2-.8 .3 .8M231.3 143.5h2.5" fill="none" stroke="#c90d0c" stroke-width=".2"/>
<path d="M226.1 145.6h.6v.8h-.6z" fill-rule="evenodd" fill="#c90d0c"/>
<path d="M226.1 145.6h.6v.8h-.6zM231.3 146h2.5M246.5 145.4h4.6v1.2h-4.6zM247 145.6l.3 .8 .2-.8 .3 .8 .2-.8 .3 .8 .2-.8 .3 .8 .2-.8 .3 .8 .3-.8M251.7 145.5h.5l.7 .5-.7 .5h-.5z" fill="none" stroke="#c90d0c" stroke-width=".2"/>
<path d="M251.1 145.6h.6v.8h-.6z" fill-rule="evenodd" fill="#c90d0c"/>
<path d="M246.5 137.8h4.6v1.2h-4.6zM247 138l.3 .8 .2-.8 .3 .8 .2-.8 .3 .8 .2-.8 .3 .8 .2-.8 .3 .8 .3-.8M251.7 137.9h.5l.7 .5-.7 .5h-.5zM244 146h2.5M251.1 145.6h.6v.8h-.6z" fill="none" stroke="#c90d0c" stroke-width=".2"/>
<path d="M251.1 138h.6v.8h-.6z" fill-rule="evenodd" fill="#c90d0c"/>
<path d="M244 138.4h2.5M251.1 138h.6v.8h-.6zM246.5 140.3h4.6v1.3h-4.6zM247 140.5l.3 .8 .2-.8 .3 .8 .2-.8 .3 .8 .2-.8 .3 .8 .2-.8 .3 .8 .3-.8M251.7 140.4h.5l.7 .5-.7 .5h-.5z" fill="none" stroke="#c90d0c" stroke-width=".2"/>
<path d="M251.1 140.5h.6v.8h-.6z" fill-rule="evenodd" fill="#c90d0c"/>
<path d="M244 140.9h2.5M246.5 142.8h4.6v1.3h-4.6zM247 143.1l.3 .7 .2-.7 .3 .7 .2-.7 .3 .7 .2-.7 .3 .7 .2-.7 .3 .7 .3-.7M251.1 140.5h.6v.8h-.6zM251.7 143h.5l.7 .5-.7 .5h-.5z" fill="none" stroke="#c90d0c" stroke-width=".2"/>
<path d="M251.1 143.1h.6v.7h-.6z" fill-rule="evenodd" fill="#c90d0c"/>
<path d="M224.9 148.5l.7-.5h.5v1.1h-.5zM226.7 147.9h4.6v1.3h-4.6zM228.2 148.9l.3-.7 .2 .7 .3-.7 .2 .7 .3-.7 .2 .7 .3-.7 .3 .7 .2-.7 .3 .7M244 143.5h2.5M251.1 143.1h.6v.7h-.6z" fill="none" stroke="#c90d0c" stroke-width=".2"/>
<path d="M226.1 148.2h.6v.7h-.6z" fill-rule="evenodd" fill="#c90d0c"/>
<path d="M224.9 151.1l.7-.5h.5v1h-.5zM226.1 148.2h.6v.7h-.6zM226.7 150.5h4.6v1.2h-4.6zM228.2 151.5l.3-.8 .2 .8 .3-.8 .2 .8 .3-.8 .2 .8 .3-.8 .3 .8 .2-.8 .3 .8M231.3 148.5h2.5" fill="none" stroke="#c90d0c" stroke-width=".2"/>
<path d="M226.1 150.7h.6v.8h-.6z" fill-rule="evenodd" fill="#c90d0c"/>
<path d="M224.9 153.6l.7-.5h.5v1h-.5zM226.1 150.7h.6v.8h-.6zM226.7 153h4.6v1.3h-4.6zM228.2 154l.3-.8 .2 .8 .3-.8 .2 .8 .3-.8 .2 .8 .3-.8 .3 .8 .2-.8 .3 .8M231.3 151.1h2.5" fill="none" stroke="#c90d0c" stroke-width=".2"/>
<path d="M226.1 153.2h.6v.8h-.6z" fill-rule="evenodd" fill="#c90d0c"/>
<path d="M224.9 156.2l.7-.5h.5v1h-.5zM226.1 153.2h.6v.8h-.6zM226.7 155.5h4.6v1.3h-4.6zM228.2 156.5l.3-.7 .2 .7 .3-.7 .2 .7 .3-.7 .2 .7 .3-.7 .3 .7 .2-.7 .3 .7M231.3 153.6h2.5" fill="none" stroke="#c90d0c" stroke-width=".2"/>
<path d="M226.1 155.8h.6v.7h-.6z" fill-rule="evenodd" fill="#c90d0c"/>
<path d="M226.1 155.8h.6v.7h-.6zM231.3 156.2h2.5M246.5 155.5h4.6v1.3h-4.6zM247 155.8l.3 .7 .2-.7 .3 .7 .2-.7 .3 .7 .2-.7 .3 .7 .2-.7 .3 .7 .3-.7M251.7 155.7h.5l.7 .5-.7 .5h-.5z" fill="none" stroke="#c90d0c" stroke-width=".2"/>
<path d="M251.1 155.8h.6v.7h-.6z" fill-rule="evenodd" fill="#c90d0c"/>
<path d="M244 156.2h2.5M246.5 147.9h4.6v1.3h-4.6zM247 148.2l.3 .7 .2-.7 .3 .7 .2-.7 .3 .7 .2-.7 .3 .7 .2-.7 .3 .7 .3-.7M251.1 155.8h.6v.7h-.6zM251.7 148h.5l.7 .5-.7 .6h-.5z" fill="none" stroke="#c90d0c" stroke-width=".2"/>
<path d="M251.1 148.2h.6v.7h-.6z" fill-rule="evenodd" fill="#c90d0c"/>
<path d="M244 148.5h2.5M246.5 150.5h4.6v1.2h-4.6zM247 150.7l.3 .8 .2-.8 .3 .8 .2-.8 .3 .8 .2-.8 .3 .8 .2-.8 .3 .8 .3-.8M251.1 148.2h.6v.7h-.6zM251.7 150.6h.5l.7 .5-.7 .5h-.5z" fill="none" stroke="#c90d0c" stroke-width=".2"/>
<path d="M251.1 150.7h.6v.8h-.6z" fill-rule="evenodd" fill="#c90d0c"/>
<path d="M244 151.1h2.5M246.5 153h4.6v1.3h-4.6zM247 153.2l.3 .8 .2-.8 .3 .8 .2-.8 .3 .8 .2-.8 .3 .8 .2-.8 .3 .8 .3-.8M251.1 150.7h.6v.8h-.6zM251.7 153.1h.5l.7 .5-.7 .5h-.5z" fill="none" stroke="#c90d0c" stroke-width=".2"/>
<path d="M251.1 153.2h.6v.8h-.6z" fill-rule="evenodd" fill="#c90d0c"/>
<path d="M228.1 54.7h1.3v4.5h-1.3zM228.2 59.9h1v.4l-.5 .7-.5-.7zM229.1 55.2l-.8 .2 .8 .3-.8 .2 .8 .3-.8 .2 .8 .3-.8 .2 .8 .3-.8 .2 .8 .3M244 153.6h2.5M251.1 153.2h.6v.8h-.6z" fill="none" stroke="#c90d0c" stroke-width=".2"/>
<path d="M228.3 59.2h.8v.6h-.8z" fill-rule="evenodd" fill="#c90d0c"/>
<path d="M228.3 59.2h.8v.6h-.8zM228.7 52.1v2.6M228.1 67.8h1.3v4.6h-1.3zM228.3 69.3l.8 .3-.8 .2 .8 .3-.8 .3 .8 .2-.8 .3 .8 .2-.8 .3 .8 .2-.8 .3M228.7 66l.5 .7v.5h-1v-.5z" fill="none" stroke="#c90d0c" stroke-width=".2"/>
<path d="M228.3 67.2h.8v.6h-.8z" fill-rule="evenodd" fill="#c90d0c"/>
<path d="M228.7 49.6v2.5M228.3 67.2h.8v.6h-.8zM228.7 72.4v5.1" fill="none" stroke="#c90d0c" stroke-width=".2"/>
<path d="M227.5 51.5l1.2-1.9 1.3 1.9M226.8 77.5h3.8" fill="none" stroke="#c90d0c" stroke-width=".25"/>
<path d="M58.6 74.9v20.3M30.7 95.2h58.4" fill="none" stroke="#0dab76" stroke-width=".2"/>
<circle cx="58.6" cy="95.2" r=".51" fill="#0dab76"/>
<g fill="none" stroke="#0dab76" stroke-width=".2">
<path d="M61.2 74.9v22.9M30.7 97.8h58.4"/>
<circle cx="58.6" cy="95.2" r=".51"/>
</g>
<circle cx="61.2" cy="97.8" r=".51" fill="#0dab76"/>
<g fill="none" stroke="#0dab76" stroke-width=".2">
<path d="M43.4 74.9v5.1M30.7 80h58.4"/>
<circle cx="61.2" cy="97.8" r=".51"/>
</g>
<circle cx="43.4" cy="80" r=".51" fill="#0dab76"/>
<g fill="none" stroke="#0dab76" stroke-width=".2">
<path d="M45.9 74.9v7.6M30.7 82.5h58.4"/>
<circle cx="43.4" cy="80" r=".51"/>
</g>
<circle cx="45.9" cy="82.5" r=".51" fill="#0dab76"/>
<g fill="none" stroke="#0dab76" stroke-width=".2">
<path d="M48.5 74.9v10.2M30.7 85.1h58.4"/>
<circle cx="45.9" cy="82.5" r=".51"/>
</g>
<circle cx="48.5" cy="85.1" r=".51" fill="#0dab76"/>
<g fill="none" stroke="#0dab76" stroke-width=".2">
<path d="M51 74.9v12.7M30.7 87.6h58.4"/>
<circle cx="48.5" cy="85.1" r=".51"/>
</g>
<circle cx="51" cy="87.6" r=".51" fill="#0dab76"/>
<g fill="none" stroke="#0dab76" stroke-width=".2">
<path d="M53.6 74.9v15.3M30.7 90.2h58.4"/>
<circle cx="51" cy="87.6" r=".51"/>
</g>
<circle cx="53.5" cy="90.2" r=".51" fill="#0dab76"/>
<g fill="none" stroke="#0dab76" stroke-width=".2">
<path d="M56.1 74.9v17.8M30.7 92.7h58.4"/>
<circle cx="53.5" cy="90.2" r=".51"/>
</g>
<circle cx="56.1" cy="92.7" r=".51" fill="#0dab76"/>
<g fill="none" stroke="#0dab76" stroke-width=".2">
<path d="M61.2 57.2v2.5M79 74.9h10.1M86.5 69.8v2.6h2.6M114.5 80h7.6M114.5 82.5h7.6M114.5 85.1h7.6M114.5 87.6h7.6M114.5 90.2h7.6M114.5 92.7h7.6M114.5 95.2h7.6M114.5 97.8h7.6M233.8 87.6h2.5"/>
<path d="M233.8 90.2h2.5M233.8 92.7h2.5M233.8 95.2h2.5M233.8 97.8h2.5M241.4 87.6h2.6M241.4 90.2h2.6M241.4 92.7h2.6M241.4 95.2h2.6M241.4 97.8h2.6M79 100.3h10.1M79 105.4h10.1M79 102.9h10.1"/>
<path d="M89.1 110.5h-2.6v2.5M114.5 100.3h7.6M233.8 110.5h2.5M233.8 100.3h2.5M233.8 105.4h2.5M233.8 102.9h2.5M233.8 107.9h2.5M233.8 113h2.5M233.8 115.6h2.5M233.8 118.1h2.5M241.4 110.5h2.6M241.4 100.3h2.6"/>
<path d="M241.4 105.4h2.6M241.4 102.9h2.6M241.4 107.9h2.6M241.4 113h2.6M241.4 115.6h2.6M241.4 118.1h2.6M81.4 138.4h7.7M81.4 133.3h7.7M86.5 128.2v2.6h2.6M129.7 133.3v5.1h-15.2M132.2 133.3v5.1h15.3M134.8 133.3v2.5h12.7"/>
<path d="M152.6 133.3v7.6h-38.1M155.1 133.3v5.1h15.2M157.6 133.3v2.5h12.7M233.8 130.8h2.5M233.8 138.4h2.5M233.8 135.8h2.5M233.8 120.6h2.5M233.8 123.1h2.5M233.8 125.7h2.5M233.8 128.2h2.5M233.8 133.3h2.5M241.4 130.8h2.6"/>
<path d="M241.4 138.4h2.6M241.4 135.8h2.6M241.4 120.6h2.6M241.4 123.1h2.6M241.4 125.7h2.6M241.4 128.2h2.6M241.4 133.3h2.6M81.4 140.9h7.7M81.4 156.2h7.7M81.4 153.6h7.7M81.4 158.7h7.7M81.4 143.5h7.7"/>
<path d="M81.4 148.5h7.7M81.4 151.1h7.7M81.4 146h7.7M114.5 143.5h15.2M114.5 148.5h15.2M114.5 151.1h15.2M114.5 146h15.2M233.8 140.9h2.5M233.8 156.2h2.5M233.8 153.6h2.5M233.8 143.5h2.5M233.8 148.5h2.5"/>
<path d="M233.8 151.1h2.5M233.8 146h2.5M241.4 140.9h2.6M241.4 156.2h2.6M241.4 153.6h2.6M241.4 143.5h2.6M241.4 148.5h2.6M241.4 151.1h2.6M241.4 146h2.6M81.4 161.2h7.7M81.4 163.8h7.7M89.1 168.9h-2.6v2.5"/>
<circle cx="56.1" cy="92.7" r=".51"/>
</g>
<g font-size="2.5" fill="#808080">
<text x="58.6" y="59.7" transform="rotate(-90 58.6 59.7)">+5V</text>
<text x="236.3" y="54.7" transform="rotate(-90 236.3 54.7)">+5V</text>
<text x="238.9" y="54.7" transform="rotate(-90 238.9 54.7)">+5V</text>
<text x="244" y="54.7" transform="rotate(-90 244 54.7)">+5V</text>
<text x="246.5" y="54.7" transform="rotate(-90 246.5 54.7)">+5V</text>
<text x="44" y="62.9">10K</text>
<text x="53.6" y="62.9">RN2</text>
<text x="227.7" y="61" transform="rotate(-90 227.7 61)">U$119</text>
<text x="230.3" y="61" transform="rotate(-90 230.3 61)">U$99</text>
<text x="232.8" y="61" transform="rotate(-90 232.8 61)">U$100</text>
<text x="237.9" y="61" transform="rotate(-90 237.9 61)">U$95</text>
<text x="240.4" y="61" transform="rotate(-90 240.4 61)">U$96</text>
<text x="245.5" y="61" transform="rotate(-90 245.5 61)">U$65</text>
<text x="248" y="61" transform="rotate(-90 248 61)">U$66</text>
<text x="79" y="74.9">INTREAD</text>
<text x="84" y="72.4" transform="rotate(-90 84 72.4)">+5V</text>
<text x="231.5" y="73.4" transform="rotate(-90 231.5 73.4)">U$120</text>
<text x="234.1" y="73.4" transform="rotate(-90 234.1 73.4)">U$101</text>
<text x="236.6" y="73.4" transform="rotate(-90 236.6 73.4)">U$102</text>
<text x="241.7" y="72.1" transform="rotate(-90 241.7 72.1)">U$97</text>
<text x="244.2" y="72.1" transform="rotate(-90 244.2 72.1)">U$98</text>
<text x="249.3" y="72.1" transform="rotate(-90 249.3 72.1)">U$67</text>
<text x="251.8" y="72.1" transform="rotate(-90 251.8 72.1)">U$68</text>
<text x="30.7" y="80">INT0</text>
<text x="30.7" y="82.5">INT1</text>
<text x="119.5" y="80">D0</text>
<text x="119.5" y="82.5">D1</text>
<text x="226.2" y="80">GNDGNDGND</text>
<text x="228.7" y="80">GND</text>
<text x="238.9" y="80">GNDGND</text>
<text x="246.5" y="80">GND</text>
<text x="30.7" y="85.1">INT2</text>
<text x="30.7" y="87.6">INT3</text>
<text x="119.5" y="85.1">D2</text>
<text x="119.5" y="87.6">D3</text>
<text x="224.9" y="86.6">U$49</text>
<text x="224.9" y="89.2">U$50</text>
<text x="30.7" y="95.2">INT6</text>
<text x="30.7" y="90.2">INT4</text>
<text x="30.7" y="92.7">INT5</text>
<text x="119.5" y="90.2">D4</text>
<text x="119.5" y="92.7">D5</text>
<text x="119.5" y="95.2">D6</text>
<text x="224.9" y="91.7">U$51</text>
<text x="224.9" y="94.2">U$52</text>
<text x="246.8" y="95.5">U$58</text>
<text x="246.8" y="93">U$59</text>
<text x="246.8" y="90.4">U$60</text>
<text x="30.7" y="97.8">INT7</text>
<text x="79" y="100.3">SIMFPINT</text>
<text x="119.5" y="97.8">D7</text>
<text x="119.5" y="100.3">INTREQ</text>
<text x="224.9" y="96.8">U$53</text>
<text x="224.9" y="99.3">U$54</text>
<text x="224.9" y="101.9">U$55</text>
<text x="246.8" y="98">U$57</text>
<text x="246.8" y="100.6">U$63</text>
<text x="79" y="105.4">INTJAM</text>
<text x="79" y="102.9">POR</text>
<text x="117.5" y="105.7">U$11</text>
<text x="224.9" y="104.4">U$69</text>
<text x="224.9" y="106.9">U$70</text>
<text x="246.8" y="105.7">U$56</text>
<text x="246.8" y="103.1">U$64</text>
<text x="224.9" y="109.5">U$71</text>
<text x="224.9" y="112">U$72</text>
<text x="246.8" y="113.3">U$78</text>
<text x="246.8" y="110.7">U$79</text>
<text x="246.8" y="108.2">U$80</text>
<text x="84" y="118.1">GND</text>
<text x="224.9" y="114.6">U$73</text>
<text x="224.9" y="117.1">U$74</text>
<text x="224.9" y="119.6">U$75</text>
<text x="246.8" y="115.8">U$77</text>
<text x="246.8" y="118.4">U$81</text>
<text x="224.9" y="122.1">U$83</text>
<text x="224.9" y="124.7">U$84</text>
<text x="246.8" y="123.4">U$76</text>
<text x="246.8" y="120.9">U$82</text>
<text x="246.8" y="125.9">U$92</text>
<text x="84" y="130.8" transform="rotate(-90 84 130.8)">+5V</text>
<text x="128.4" y="130.8" transform="rotate(-90 128.4 130.8)">JP11</text>
<text x="138" y="130.8" transform="rotate(-90 138 130.8)">INT/POR</text>
<text x="151.3" y="130.8" transform="rotate(-90 151.3 130.8)">JP5</text>
<text x="160.8" y="130.8" transform="rotate(-90 160.8 130.8)">IMEM/CMEM</text>
<text x="224.9" y="127.2">U$85</text>
<text x="224.9" y="129.8">U$86</text>
<text x="246.8" y="131">U$90</text>
<text x="246.8" y="128.5">U$91</text>
<text x="76.4" y="133.3">IOWR</text>
<text x="139.9" y="135.8">POR</text>
<text x="160.2" y="135.8">CMEMRD</text>
<text x="224.9" y="132.3">U$87</text>
<text x="224.9" y="134.8">U$88</text>
<text x="224.9" y="137.4">U$103</text>
<text x="246.8" y="133.6">U$93</text>
<text x="246.8" y="136.1">U$94</text>
<text x="76.4" y="140.9">INTACK</text>
<text x="76.4" y="138.4">INTREQ</text>
<text x="76.4" y="143.5">RUNNING</text>
<text x="119.5" y="143.5">INTJAM</text>
<text x="139.9" y="138.4">CPUINT</text>
<text x="160.2" y="138.4">MEMRD</text>
<text x="224.9" y="139.9">U$104</text>
<text x="224.9" y="142.5">U$105</text>
<text x="245.4" y="141.2">U$108</text>
<text x="245.4" y="143.7">U$109</text>
<text x="76.4" y="148.5">RESET</text>
<text x="76.4" y="146">POR</text>
<text x="119.5" y="148.5">IORD</text>
<text x="119.5" y="146">INTREAD</text>
<text x="224.9" y="145">U$106</text>
<text x="224.9" y="147.5">U$111</text>
<text x="245.6" y="146.3">U$110</text>
<text x="76.4" y="153.6">A9</text>
<text x="76.4" y="151.1">CMEMRD</text>
<text x="119.5" y="151.1">FPIE</text>
<text x="224.9" y="150.1">U$112</text>
<text x="224.9" y="152.6">U$113</text>
<text x="224.9" y="155.2">U$114</text>
<text x="245.6" y="151.3">U$116</text>
<text x="245.6" y="153.9">U$117</text>
<text x="76.4" y="156.2">A10</text>
<text x="76.4" y="161.2">A12</text>
<text x="76.4" y="158.7">A11</text>
<text x="117.3" y="156.4">U$37</text>
<text x="117.3" y="159">U$38</text>
<text x="117.3" y="161.5">U$39</text>
<text x="226.2" y="161">The footprints over here</text>
<text x="245.6" y="156.4">U$118</text>
<text x="76.4" y="163.8">A13</text>
<text x="117.3" y="164">U$40</text>
<text x="226.2" y="163.7">make up a general purpose</text>
<text x="226.2" y="166.3">breadboard area</text>
<text x="137.3" y="171.4">Interrupt Controller</text>
<text x="84" y="176.5">GND</text>
</g>
<g font-size="2.5" fill="#c90d0c">
<text x="94.1" y="67.3">U$1</text>
<text x="94.1" y="115.6">ATF22V10-INTREG</text>
<text x="94.1" y="125.7">U$3</text>
<text x="94.1" y="173.9">ATF22V10-INTCON</text>
</g>
<g font-size="2.1" fill="#808080">
<text x="60.8" y="61.9" transform="rotate(-90 60.8 61.9)">1</text>
<text x="43" y="74" transform="rotate(-90 43 74)">9</text>
<text x="45.6" y="74" transform="rotate(-90 45.6 74)">8</text>
<text x="48.1" y="74" transform="rotate(-90 48.1 74)">7</text>
<text x="50.6" y="74" transform="rotate(-90 50.6 74)">6</text>
<text x="53.2" y="74" transform="rotate(-90 53.2 74)">5</text>
<text x="55.7" y="74" transform="rotate(-90 55.7 74)">4</text>
<text x="58.3" y="74" transform="rotate(-90 58.3 74)">3</text>
<text x="60.8" y="74" transform="rotate(-90 60.8 74)">2</text>
<text x="89.5" y="72.1">24</text>
<text x="90.6" y="74.6">1</text>
<text x="96.5" y="73.2">VCC</text>
<text x="96.5" y="75.7">CLK</text>
<text x="90.6" y="79.7">2</text>
<text x="90.6" y="82.2">3</text>
<text x="96.5" y="80.8">I1</text>
<text x="96.5" y="83.3">I2</text>
<text x="104.2" y="80.8">O1</text>
<text x="104.2" y="83.3">O2</text>
<text x="111.7" y="79.7">23</text>
<text x="111.7" y="82.2">22</text>
<text x="90.6" y="84.8">4</text>
<text x="90.6" y="87.3">5</text>
<text x="90.6" y="89.8">6</text>
<text x="96.5" y="85.9">I3</text>
<text x="96.5" y="88.4">I4</text>
<text x="104.2" y="85.9">O3</text>
<text x="104.2" y="88.4">O4</text>
<text x="111.7" y="84.8">21</text>
<text x="111.7" y="87.3">20</text>
<text x="111.7" y="89.8">19</text>
<text x="90.6" y="92.4">7</text>
<text x="90.6" y="94.9">8</text>
<text x="96.5" y="90.9">I5</text>
<text x="96.5" y="93.5">I6</text>
<text x="104.2" y="90.9">O5</text>
<text x="104.2" y="93.5">O6</text>
<text x="111.7" y="92.4">18</text>
<text x="111.7" y="94.9">17</text>
<text x="89.5" y="99.9">10</text>
<text x="90.6" y="97.4">9</text>
<text x="96.5" y="96">I7</text>
<text x="96.5" y="98.6">I8</text>
<text x="96.5" y="101.1">I9</text>
<text x="104.2" y="96">O7</text>
<text x="104.2" y="98.6">O8</text>
<text x="104.2" y="101.1">O9</text>
<text x="111.7" y="97.4">16</text>
<text x="111.7" y="99.9">15</text>
<text x="89.5" y="105">13</text>
<text x="89.6" y="102.5">11</text>
<text x="96.5" y="103.6">I10</text>
<text x="96.5" y="106.2">I11</text>
<text x="103" y="103.6">O10</text>
<text x="111.7" y="102.5">14</text>
<text x="89.5" y="110.1">12</text>
<text x="96.5" y="111.3">GND</text>
<text x="89.5" y="130.4">24</text>
<text x="96.5" y="131.5">VCC</text>
<text x="90.6" y="133">1</text>
<text x="96.5" y="134.1">CLK</text>
<text x="129.4" y="132.3" transform="rotate(-90 129.4 132.3)">1</text>
<text x="131.9" y="132.3" transform="rotate(-90 131.9 132.3)">2</text>
<text x="134.5" y="132.3" transform="rotate(-90 134.5 132.3)">3</text>
<text x="152.2" y="132.3" transform="rotate(-90 152.2 132.3)">1</text>
<text x="154.7" y="132.3" transform="rotate(-90 154.7 132.3)">2</text>
<text x="157.3" y="132.3" transform="rotate(-90 157.3 132.3)">3</text>
<text x="90.6" y="138">2</text>
<text x="90.6" y="140.6">3</text>
<text x="90.6" y="143.1">4</text>
<text x="96.5" y="139.1">I1</text>
<text x="96.5" y="141.7">I2</text>
<text x="104.2" y="139.1">O1</text>
<text x="104.2" y="141.7">O2</text>
<text x="111.7" y="138">23</text>
<text x="111.7" y="140.6">22</text>
<text x="111.7" y="143.1">21</text>
<text x="90.6" y="145.7">5</text>
<text x="90.6" y="148.2">6</text>
<text x="96.5" y="144.2">I3</text>
<text x="96.5" y="146.8">I4</text>
<text x="96.5" y="149.3">I5</text>
<text x="104.2" y="144.2">O3</text>
<text x="104.2" y="146.8">O4</text>
<text x="104.2" y="149.3">O5</text>
<text x="111.7" y="145.7">20</text>
<text x="111.7" y="148.2">19</text>
<text x="90.6" y="150.7">7</text>
<text x="90.6" y="153.3">8</text>
<text x="90.6" y="155.8">9</text>
<text x="96.5" y="151.8">I6</text>
<text x="96.5" y="154.4">I7</text>
<text x="104.2" y="151.8">O6</text>
<text x="104.2" y="154.4">O7</text>
<text x="111.7" y="150.7">18</text>
<text x="111.7" y="153.3">17</text>
<text x="111.7" y="155.8">16</text>
<text x="89.5" y="158.3">10</text>
<text x="89.6" y="160.9">11</text>
<text x="96.5" y="156.9">I8</text>
<text x="96.5" y="159.5">I9</text>
<text x="104.2" y="156.9">O8</text>
<text x="104.2" y="159.5">O9</text>
<text x="111.7" y="158.3">15</text>
<text x="111.7" y="160.9">14</text>
<text x="89.5" y="163.4">13</text>
<text x="96.5" y="162">I10</text>
<text x="96.5" y="164.5">I11</text>
<text x="103" y="162">O10</text>
<text x="89.5" y="168.5">12</text>
<text x="96.5" y="169.6">GND</text>
</g>
</svg>
